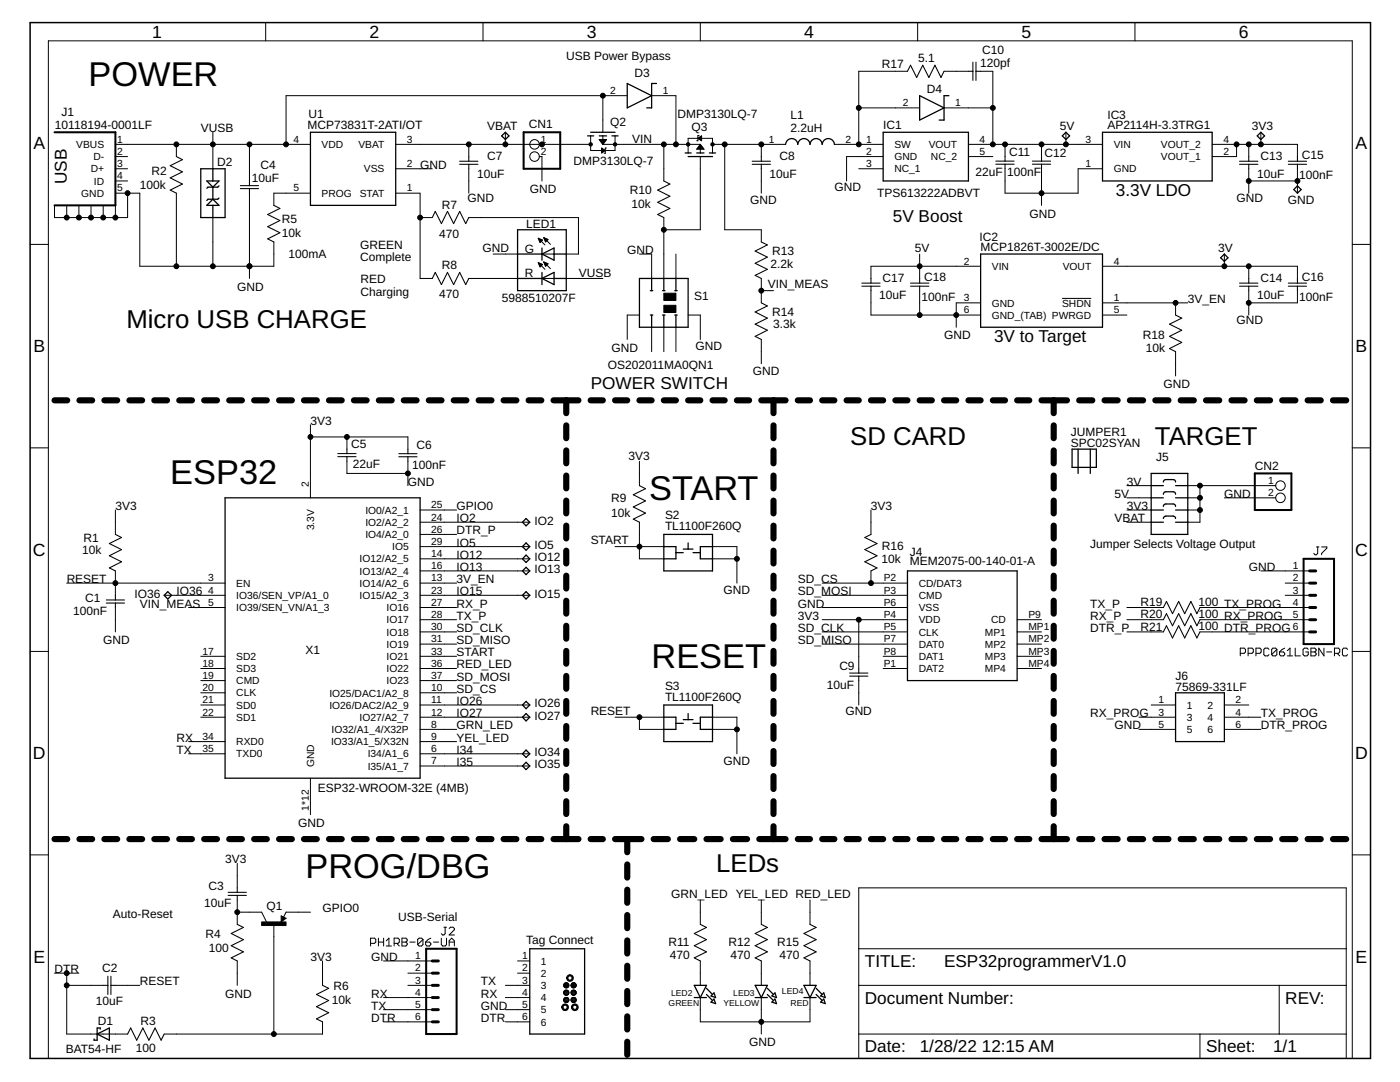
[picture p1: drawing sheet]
<svg xmlns="http://www.w3.org/2000/svg" width="279mm" height="216mm" viewBox="0 0 279 216" stroke-linecap="round" stroke-linejoin="round" font-family="sans-serif">
<g fill="none" stroke="#000" stroke-width=".2">
<path d="M53 4.5v3.6M96.4 4.5v3.6M120.3 19.1v7.3M125.2 19.1h-68.1v9.7M130 19.1h4.9v9.7M139.8 4.5v3.6M181.1 14.2h-9.7v14.6M183.1 4.5v3.6M188.4 14.2h4.9M195.7 14.2h2.4v14.6M226.5 4.5v3.6M23 38.5h4.9v14.6h26.8v-4.8"/>
<path d="M23 28.8h39M23 33.7h2.5M23 31.2h2.5M23 36.1h2.5M25.5 38.5v4.9h-14.6v-2.4M35.2 28.8v2.4M35.2 38.5v14.6M42.5 26.4v7.3M49.8 28.8v7.3M49.8 38.5v17.1M62 38.5h-7.3v2.5M79 38.5h4.8v17.1h2.5"/>
<path d="M79 28.8h38.9M79 33.7h7.3M93.6 28.8v2.4M93.6 33.7v4.8M100.9 26.4v2.4M107.6 31.2h.6v4.9M117.9 27.1v2.9h4.8v-2.9M119.6 27.8h1.5l-.8 1zM119.7 28h1.2M119.8 28.1h1.1M119.8 28.2h1M119.9 28.3h.8"/>
<path d="M120 28.4h.6M120.1 29.5l.7 .5-.7 .5zM120.1 30.5h.1M120.1 30.4h.2M120.1 30.2h.4M120.1 30.1h.5M120.1 29.9h.5M120.1 29.8h.4M120.1 29.7h.2M120.1 29.6h.1M120.1 28.6h.4M120.2 28.7h.2"/>
<path d="M120.3 28.8h19.5M120.3 27.1v1.7M121.1 29.5h-.3v1.1h-.2M132.5 28.8v7.3M137.3 30.5v-2.9h4.9v2.9M139.1 29.7h1.3M139.2 29.6h1.1M139.3 27.6l.7-.5v1zM139.3 29.5h1M139.3 27.6h.7M139.4 29.3h.8M139.4 27.5h.6"/>
<path d="M139.5 29.2h.6M139.5 27.7h.5M139.5 27.1h-.2v1h-.3M139.6 29.1h.4M139.6 27.4h.4M139.6 29h.3M139.7 27.9h.3M139.7 28.9h.1M139.7 27.3h.3M139.8 28.8v1.7M139.8 31.2v14.6h-7.3M139.8 28.8l.7 1h-1.5z"/>
<path d="M139.8 28h.2M139.9 27.2h.1M142.2 28.8h14.6M144.6 28.8v17h7.3v2.5M151.9 28.8v2.4M151.9 33.7v4.8M166.5 28.8h9.8M171.4 33.7h4.9M171.4 21.5h12.1M176.3 31.2h-7.3v4.9M188.4 21.5h9.7M193.3 28.8h26.7"/>
<path d="M193.3 31.2h4.8M200.6 33.7v4.8h14.6v-4.8h4.8M200.6 28.8v2.4M207.9 28.8v2.4M207.9 33.7v7.3M212.7 26.4v2.4M241.9 28.8h17v2.4M246.8 28.8v2.4h-4.9M249.2 36.1h9.7M249.2 28.8v2.4M249.2 33.7v4.8M251.6 26.4v2.4"/>
<path d="M258.9 33.7v4.8M6 48.8h3.7M13.3 41v2.4M15.7 41v2.4M18.2 41v2.4M20.6 41v2.4M23 41v2.4M42.5 43.4v9.7M83.8 43.4h2.5M93.6 55.6h9.7M93.6 43.4h21.8v7.3h-2.4M98.4 50.7h4.9"/>
<path d="M107.4 52.4l1.4 1.3M107.4 47.5l1.4 1.4M107.4 52.4l.9 .4-.5 .5M107.4 52.4l.4 .9M107.4 47.5l.9 .4-.5 .5zM107.4 47.6h.2M107.5 52.5h.2M107.5 47.7h.3M107.5 52.6h.4M107.5 47.8h.6M107.6 52.7h.6M107.6 47.9h.6"/>
<path d="M107.6 52.9h.6M107.7 48.1h.4M107.7 53h.4M107.7 48.2h.3M107.7 53.1h.2M107.7 48.3h.2M107.8 53.2h.1M108.2 55.6h2.4M108.2 50.7h2.4M108.5 52.3l1.4 1.3M108.5 47.4l1.4 1.4M108.5 52.3l.9 .3-.5 .5z"/>
<path d="M108.5 47.4l.9 .4-.5 .5zM108.5 47.5h.2M108.6 52.4h.2M108.6 47.6h.4M108.6 52.5h.5M108.6 47.7h.6M108.7 52.6h.6M108.7 47.8h.6M108.7 52.7h.6M108.8 52.9h.4M108.8 47.9h.4M108.8 48.1h.3"/>
<path d="M108.8 53h.3M108.8 48.2h.2M108.9 53.1h.1M113 55.6h7.3M127.6 50.7h2.4v4.9M132.5 43.4v12.2M134.9 50.7v4.9M151.9 55.6v4.8M151.9 58h2.5M173.8 58v4.9h21.9M183.5 50.7v4.9M183.5 58v4.9"/>
<path d="M195.7 53.1h-21.9v2.5M212 59.5h5.8M220 53.1h38.9v2.5M244.3 50.7v2.4M249.2 53.1v2.5M249.2 58v4.9M258.9 58v2.4h-9.7M269.9 48.8h3.6M127.6 62.9h-2.4v4.8M130 65.3v4.9M132.5 65.3v4.9M134.9 65.3v4.9"/>
<path d="M137.3 62.9h2.5v4.8M151.9 67.7v4.9M195.7 60.4h-4.9v4.9M220 62.9h4.9M220 60.4h17M234.6 60.4v2.5M234.6 70.2v4.8M6 89.4h3.7M62 84.8v14.5M62 87.2h19.4v2.4M69.2 87.2v2.4M69.2 92.1v2.4h12.2"/>
<path d="M81.4 92.1v4.8M127.6 92.1v4.8M224.9 96.9h4.8M224.9 99.3h4.8M237 96.9h17.6M237 99.3h2.5M239.5 96.9v7.3h-2.5M244.3 99.3h10.3M269.9 89.4h3.6M13.3 116.4h31.6M23 101.8v4.8M23 113.9v4.9"/>
<path d="M32.8 118.8h12.1M83.8 116.4h7.3M83.8 101.8h7.3M83.8 104.2h21.9M83.8 106.6h7.3M83.8 109.1h21.9M83.8 111.5h21.9M83.8 113.9h21.9M83.8 118.8h21.9M122.7 109.1h9.8M127.6 104.2v7.3h4.9M142.2 109.1h4.9v7.3"/>
<path d="M142.2 111.5h4.9M164.1 116.4h17M164.1 118.8h17M173.8 101.8v4.8M173.8 113.9v2.5M224.9 101.8h4.8M224.9 104.2h4.8M237 101.8h2.5M251.6 113.9h9.8M256.5 116.4h4.9M256.5 118.8h4.9M262.7 109.1h.5"/>
<path d="M263 109.1v1.3l-.3 .3h-.3l-.2-.3M263.8 109.1h1v.3l-1 1v.3M6 130h3.7M23 121.2v4.9M37.6 121.2h7.3M40.1 138.2h4.8M40.1 135.8h4.8M40.1 131h4.8M40.1 133.4h4.8M83.8 138.2h7.3M83.8 135.8h7.3M83.8 121.2h7.3"/>
<path d="M83.8 123.7h7.3M83.8 126.1h7.3M83.8 128.5h7.3M83.8 131h7.3M83.8 133.4h7.3M164.1 121.2h17M164.1 123.7h17M164.1 126.1h17M164.1 128.5h17M171.4 123.7v9.7M171.4 135.8v4.9M176.3 131h4.8"/>
<path d="M176.3 133.4h4.8M203 123.7h4.9M203 126.1h4.9M203 128.5h4.9M203 131h4.9M203 133.4h4.9M224.9 121.2h7.3M224.9 123.7h7.3M224.9 126.1h7.3M239.5 121.2h21.9M239.5 123.7h21.9M239.5 126.1h21.9"/>
<path d="M247.5 130.4h.8l.3-.3v-.5l-.3-.3h-.8v1.6M249.1 130.4h.8l.2-.3v-.5l-.2-.3h-.8v1.6M250.7 130.4h.7l.3-.3v-.5l-.3-.3h-.7v1.6M253.3 129.6l-.3-.3h-.5l-.3 .3v1l.3 .3h.5l.3-.3M254.8 129.6l-.2-.3h-.6l-.2 .3v1M254.8 129.6v1l-.2 .3h-.6l-.2-.3M254.8 129.6l-1 1M255.4 130.1h.7l.3 .3v.2l-.3 .3h-.5l-.2-.3zM256.4 129.3l-1 .8M256.9 130.9h1.1M256.9 129.8l.6-.5v1.6M258.5 129.3v1.6h1"/>
<path d="M261.1 129.6l-.3-.3h-.5l-.2 .3v1l.2 .3h.5l.3-.3v-.5h-.5M261.6 129.3h.8l.3 .3v.2l-.3 .3 .3 .3v.2l-.3 .3h-.8zM261.6 130.1h.8M264.2 129.3v1.6l-1-1.6v1.6M264.8 130.1h1M266.3 130.4h.8l.3-.3v-.5l-.3-.3h-.8v1.6M266.8 130.4l.6 .5M268.9 129.6l-.2-.3h-.5l-.3 .3v1l.3 .3h.5l.2-.3M269.9 130h3.6M37.6 150.4h7.3M37.6 148h7.3M40.1 140.7h4.8"/>
<path d="M40.1 143.1h4.8M62 155.3v7.3M83.8 150.4h21.9M83.8 152.8h21.9M83.8 140.7h21.9M83.8 143.1h21.9M83.8 145.5h7.3M83.8 148h7.3M122.7 143.1h9.8M127.6 143.1v2.4h4.9M142.2 143.1h4.9v7.3M142.2 145.5h4.9"/>
<path d="M227.3 143.1h7.3M227.3 145.5h7.3M229.7 140.7h4.9M244.3 140.7h4.9M244.3 143.1h7.3M244.3 145.5h7.3M6 170.6h3.7M47.3 172.3v4.9M47.3 179.6v4.8M139.8 179.6v4.8M151.9 179.6v4.8M161.6 179.6v4.8"/>
<path d="M171.4 177.2h97.3v34h-97.3zM269.9 170.6h3.6M10.9 194.2h4.8M13.3 196.6h7.3M13.3 194.2v12.1h12.2M23 196.6h4.9M47.3 182h4.9l1 2M47.3 191.7v4.9M54.7 184.4v21.9M56.1 182.8l1 .4-1 .8zM62 182h-4.9l-1 2M64.4 191.7v4.9"/>
<path d="M74 188.2h.7l.3-.2v-.5l-.3-.3h-.7v1.6M75.5 187.2v1.6M75.5 188h1.1M76.5 191.7h9.8M76.5 199.1h9.8M76.6 187.2v1.6M77.1 187.7l.5-.5v1.6M77.1 188.8h1M78.7 188.2h.7l.3-.2v-.5l-.3-.3h-.7v1.6M79.2 188.2l.5 .6M80.2 187.2h.8l.3 .3v.2l-.3 .3 .3 .2v.3l-.3 .3h-.8zM80.2 188h.8"/>
<path d="M81.4 196.6h4.9M81.4 194.2h4.9M81.8 188h1M84.4 187.5l-.3-.3h-.5l-.2 .3v1M84.4 187.5v1l-.3 .3h-.5l-.2-.3M84.4 187.5l-1 1M84.9 188h.8l.3 .2v.3l-.3 .3h-.5l-.3-.3zM86 187.2l-.6 .3-.5 .5M86.5 188h1M88.1 187.2v1.3l.2 .3h.5l.3-.3v-1.3M88.6 185h.5M88.8 185v1.3l-.2 .3h-.3l-.2-.3"/>
<path d="M89.6 188h1.1M89.6 188.8v-1.1l.5-.5 .6 .5v1.1M89.6 185.3l.3-.3h.5l.3 .3v.2l-1.1 1.1h1.1M100.9 196.6h4.8M100.9 199.1h4.8M103.3 191.7h2.4M103.3 194.2h2.4M139.8 191.7v4.9M139.8 199.1v4.8h21.8v-4.8M151.9 191.7v4.9M151.9 199.1v7.2M161.6 191.7v4.9"/>
<path d="M171.4 196.6h97.3M171.4 189.3h97.3M255.3 196.6v9.7M9.7 211.2v-203.1h260.2v203.1M64.4 203.9v2.4h-31.6M76.5 201.5h9.8M76.5 203.9h9.8M100.9 201.5h4.8M100.9 203.9h4.8M171.4 206.3h97.3M239.5 206.3v4.9"/>
<circle cx="106.7" cy="31.2" r=".95"/>
<circle cx="106.7" cy="28.8" r=".95"/>
<circle cx="255.5" cy="96.9" r=".95"/>
<circle cx="255.5" cy="99.3" r=".95"/>
</g>
<g fill="none" stroke="#000" stroke-width="1.2">
<path d="M10.9 79.9h2.5M15.9 79.9h2.5M20.8 79.9h2.6M25.8 79.9h2.6M30.8 79.9h2.5M35.8 79.9h2.5M40.7 79.9h2.6M45.7 79.9h2.6M50.7 79.9h2.6M55.7 79.9h2.6M60.7 79.9h2.5M65.7 79.9h2.5"/>
<path d="M70.6 79.9h2.6M75.6 79.9h2.6M80.6 79.9h2.5M85.6 79.9h2.5M90.6 79.9h2.5M95.5 79.9h2.6M100.5 79.9h2.6M105.5 79.9h2.5M110.5 79.9h4.9M113 79.9v2.5M117.9 79.9h2.4M122.7 79.9h2.5"/>
<path d="M127.6 79.9h2.4M132.5 79.9h2.4M137.3 79.9h2.5M142.2 79.9h2.4M147.1 79.9h2.4M151.9 79.9h4.9M154.4 79.9v2.5M159.2 79.9h2.4M164.1 79.9h2.4M169 79.9h2.4M173.8 79.9h2.5M178.7 79.9h2.4"/>
<path d="M183.5 79.9h2.5M188.4 79.9h2.4M193.3 79.9h2.4M198.1 79.9h2.5M203 79.9h2.4M207.9 79.9h5M210.3 79.9v2.5M215.4 79.9h2.6M220.4 79.9h2.7M225.5 79.9h2.6M230.6 79.9h2.6M235.6 79.9h2.7"/>
<path d="M240.7 79.9h2.6M245.8 79.9h2.6M250.8 79.9h2.7M255.9 79.9h2.6M261 79.9h2.6M266 79.9h2.7M113 84.9v2.5M113 89.9v2.6M113 94.9v2.6M113 99.9v2.5M154.4 84.9v2.5M154.4 89.9v2.6"/>
<path d="M154.4 94.9v2.6M154.4 99.9v2.5M210.3 84.9v2.5M210.3 89.9v2.6M210.3 94.9v2.6M210.3 99.9v2.5M113 104.9v2.5M113 109.9v2.5M113 114.9v2.5M113 119.9v2.5M154.4 104.9v2.5M154.4 109.9v2.5"/>
<path d="M154.4 114.9v2.5M154.4 119.9v2.5M210.3 104.9v2.5M210.3 109.9v2.5M210.3 114.9v2.5M210.3 119.9v2.5M113 124.9v2.5M113 129.9v2.5M113 134.9v2.5M113 139.9v2.5M154.4 124.9v2.5M154.4 129.9v2.5"/>
<path d="M154.4 134.9v2.5M154.4 139.9v2.5M210.3 124.9v2.5M210.3 129.9v2.5M210.3 134.9v2.5M210.3 139.9v2.5M113 144.9v2.5M113 149.9v2.5M113 154.9v2.5M113 159.9v2.5M154.4 144.9v2.5M154.4 149.9v2.5"/>
<path d="M154.4 154.9v2.5M154.4 159.9v2.5M210.3 144.9v2.5M210.3 149.9v2.5M210.3 154.9v2.5M210.3 159.9v2.5M10.9 167.4h2.5M15.9 167.4h2.5M20.8 167.4h2.6M25.8 167.4h2.6M30.8 167.4h2.5M35.8 167.4h2.5"/>
<path d="M40.7 167.4h2.6M45.7 167.4h2.6M50.7 167.4h2.6M55.7 167.4h2.6M60.7 167.4h2.5M65.7 167.4h2.5M70.6 167.4h2.6M75.6 167.4h2.6M80.6 167.4h2.5M85.6 167.4h2.5M90.6 167.4h2.5M95.5 167.4h2.6"/>
<path d="M100.5 167.4h2.6M105.5 167.4h2.5M110.5 167.4h4.9M113 164.9v2.5M117.9 167.4h2.4M122.7 167.4h5.3M125.2 167.4v2.7M125.2 172.5v2.6M125.2 177.5v2.6M130.5 167.4h2.8M135.7 167.4h2.9M141 167.4h2.8"/>
<path d="M146.3 167.4h2.8M151.5 167.4h5.3M154.4 164.9v2.5M159.2 167.4h2.4M164.1 167.4h2.4M169 167.4h2.4M173.8 167.4h2.5M178.7 167.4h2.4M183.5 167.4h2.5M188.4 167.4h2.4M193.3 167.4h2.4M198.1 167.4h2.5"/>
<path d="M203 167.4h2.4M207.9 167.4h5M210.3 164.9v2.5M215.4 167.4h2.6M220.4 167.4h2.7M225.5 167.4h2.6M230.6 167.4h2.6M235.6 167.4h2.7M240.7 167.4h2.6M245.8 167.4h2.6M250.8 167.4h2.7M255.9 167.4h2.6"/>
<path d="M261 167.4h2.6M266 167.4h2.7M125.2 182.6v2.6M125.2 187.6v2.7M125.2 192.7v2.6M125.2 197.7v2.7M125.2 202.8v2.6M125.2 207.9v2.6"/>
</g>
<path d="M6 4.5h267.5v206.7h-267.5z" fill="none" stroke="#000" stroke-width=".3"/>
<g fill="none" stroke="#000" stroke-width=".25">
<path d="M125.2 16.7l4.8 2.4-4.8 2.4zM131 16.7h-1v4.8h-.9M183.5 19.1l4.9 2.4-4.9 2.5zM189.4 19.1h-1v4.9h-1M40.1 33.7h4.8v9.7h-4.8zM41.3 36.1h2.4l-1.2 1.2zM42.5 39.8l1.2 1.2h-2.4zM42.5 33.7v2.4M42.5 37.3v2.5M43.7 39.5l-.2 .3h-2l-.2 .2M43.7 37.1l-.2 .2h-2l-.2 .3M62 26.4h17v14.6h-17z"/>
<path d="M100.1 27.1l.8-.7 .7 .7-.7 .7zM117.3 27.1h1.2M117.9 26.4h4.8M119.6 27.1h1.5M122.1 27.1h1.3M136.7 30.5h1.2M137.3 31.2h4.9M139 30.5h1.5M141.6 30.5h1.2M156.8 28.8a1.22 1.22 0 0 1 1.2-1.2 1.22 1.22 0 0 1 1.2 1.2 1.22 1.22 0 0 1 1.2-1.2 1.22 1.22 0 0 1 1.2 1.2 1.22 1.22 0 0 1 1.3-1.2 1.22 1.22 0 0 1 1.2 1.2 1.22 1.22 0 0 1 1.2-1.2 1.22 1.22 0 0 1 1.2 1.2M176.3 26.4h17v9.7h-17zM212 27.1l.7-.7 .8 .7-.8 .7z"/>
<path d="M220 26.4h21.9v9.7h-21.9zM250.9 27.1l.7-.7 .8 .7-.8 .7zM258.9 37.1l.8 .7-.8 .7-.7-.7zM42.5 41v2.4M103.3 55.6h4.9M103.3 45.8h9.7v12.2h-9.7zM103.3 50.7h4.9M108.2 55.6l2.4-1.2v2.4zM108.2 49.5v2.4M108.2 54.4v2.4M108.2 50.7l2.4-1.2v2.4zM110.6 55.6h2.4"/>
<path d="M110.6 50.7h2.4M127.6 55.6h9.7v9.7h-9.7zM129.8 58h.5M130 55.6v2.4M132.2 58h.5M132.5 55.6v2.4M134.7 58h.4M134.9 55.6v2.4M195.7 50.7h24.3v14.6h-24.3zM243.6 51.4l.7-.7 .8 .7-.8 .8zM129.8 62.9h.5M130 62.9v2.4"/>
<path d="M132.2 62.9h.5M132.5 62.9v2.4M134.7 62.9h.4M134.9 62.9v2.4M44.9 99.3h38.9v56h-38.9zM214 89.6h4.8v3.7h-4.8zM215.2 89.6v4.9M217.6 89.6v4.9M229.7 99.3h2.5M229.7 94.5h7.3v12.1h-7.3zM229.7 96.9h2.5M232.2 96.2l.1-.3 .4-.2h1.6l.2 .2 .1 .3"/>
<path d="M232.2 98.6l.1-.3 .4-.2h1.6l.2 .2 .1 .3M234.6 99.3h2.4M234.6 96.9h2.4M33.5 118.1l.7 .7-.7 .7-.7-.7zM105 103.5l.7 .7-.7 .7-.7-.7zM105 108.3l.7 .8-.7 .7-.7-.7zM105 110.8l.7 .7-.7 .7-.7-.7zM105 113.2l.7 .7-.7 .8-.7-.8zM105 118.1l.7 .7-.7 .7-.7-.7zM132.5 106.6h9.7v7.3h-9.7zM132.5 109.1h2.4v2.4h-2.4M134.9 110.3h1.5"/>
<path d="M136.4 109.6h1.9M137.3 108.3v1.3M138.3 110.3h1.5M142.2 109.1h-2.4v2.4h2.4M181.1 113.9h21.9v21.9h-21.9zM229.7 101.8h2.5M229.7 104.2h2.5M232.2 101l.1-.2 .4-.2h1.6l.2 .2 .1 .2M232.2 103.5l.1-.3 .4-.2h1.4l.3 .1 .2 .4M234.6 101.8h2.4M234.6 104.2h2.4M105 140l.7 .7-.7 .7-.7-.7z"/>
<path d="M234.6 138.2h9.7v9.8h-9.7zM105 142.4l.7 .7-.7 .7-.7-.7zM105 149.7l.7 .7-.7 .7-.7-.7zM105 152.1l.7 .7-.7 .8-.7-.8zM132.5 140.7h9.7v7.3h-9.7zM132.5 143.1h2.4v2.4h-2.4M134.9 144.3h1.5M136.4 143.6h1.9M137.3 142.4v1.2M138.3 144.3h1.5M142.2 143.1h-2.4v2.4h2.4M105.7 189.3h11v17h-11z"/>
<path d="M112.5 196.6h1M112.5 196.6l.1 .2M112.5 198.1h1M112.5 199.6h1M112.6 197.9h.9M112.6 199.4h.9M112.6 196.8h.9M112.6 196.4h.9M112.6 196.8a.49 .49 0 0 0 .4 .3 .49 .49 0 0 0 .5-.3M112.6 198.3h.8M112.6 199.7a.49 .49 0 0 0 .4 .3 .49 .49 0 0 0 .5-.3M112.6 199.8h.8"/>
<path d="M112.7 199.2h.6M112.8 197.7h.5M112.8 197h.4M112.8 196.2h.5M112.8 198.5h.4M113.3 199.2l.2 .2v.3M113.3 197.7a.48 .48 0 0 0-.7 .1 .48 .48 0 0 0 .2 .7M113.3 197.7l.2 .2M113.3 199.2a.48 .48 0 0 0-.6-.1 .48 .48 0 0 0-.1 .6M113.5 196.4a.49 .49 0 0 0-.6-.3 .49 .49 0 0 0-.4 .5M113.5 196.4v.4M113.5 197.9a.48 .48 0 0 1-.1 .5 .48 .48 0 0 1-.6 .1"/>
<path d="M114 196.6v.2M114 196.6h1M114 198.1l.3 .4M114 198.1h1M114 199.6h1M114 197.9h.9M114 199.4h.9M114 196.8l.3 .2M114 196.8h.9M114 196.4h.9M114 199.7l.4 .3M114 198.3h.9"/>
<path d="M114.1 199.8h.8M114.2 199.2h.6M114.2 197.7h.5M114.2 197h.5M114.2 196.2h.5M114.3 196.2l-.3 .4M114.3 196.2h.4M114.3 198.5h.4M114.7 196.2l.2 .2M114.8 199.2l.2 .2-.1 .3M114.8 199.2a.48 .48 0 0 0-.6-.1 .48 .48 0 0 0-.2 .6M114.9 196.4v.4"/>
<path d="M114.9 197.9a.48 .48 0 0 1-.1 .5 .48 .48 0 0 1-.5 .1M114.9 196.8l-.3 .3-.3-.1M114.9 197.9a.49 .49 0 0 0-.5-.3 .49 .49 0 0 0-.4 .5M114.9 199.7l-.1 .2-.4 .1M138.6 196.6h2.4l-1.2 2.5zM138.6 199.1h2.4M141 198.4l1.2 1.2M141 197.2l1.2 1.2M142.5 198.1l.3 1-.9-.4zM142.5 199.3l.3 1-.9-.3zM150.7 196.6h2.4l-1.2 2.5zM150.7 199.1h2.4"/>
<path d="M153.1 198.4l1.3 1.2M153.1 197.2l1.3 1.2M154.1 198.7l.6-.6 .3 1zM154.1 200l.6-.7 .3 1zM160.4 196.6h2.5l-1.3 2.5zM160.4 199.1h2.5M162.9 198.4l1.2 1.2M162.9 197.2l1.2 1.2M163.8 198.7l.6-.6 .3 1zM163.8 200l.6-.7 .3 1zM19.4 206.3l2.4-1.2v2.5zM20 205.4v-.3h-.6v2.5h-.6v-.3"/>
<path d="M112.9 200h.3M114.3 200h.3"/>
</g>
<path d="M132.5 58.5h2.4v1.4h-2.4zM132.5 60.9h2.4v1.5h-2.4zM52.2 184h4.9v.7h-4.9z" fill="#000" stroke="#000" stroke-width=".2"/>
<g fill="none" stroke="#000" stroke-width=".21">
<path d="M181.1 14.2l.6-1.2 1.2 2.5 1.2-2.5 1.3 2.5 1.2-2.5 1.2 2.5 .6-1.3M193.3 14.2h.9M194.2 12.4v3.6M194.8 12.4v3.6M194.8 14.2h.9M35.2 31.2l1.2 .7-2.4 1.2 2.4 1.2-2.4 1.2 2.4 1.2-2.4 1.2 1.2 .6M48 37.6h3.6M48 37h3.6M49.8 36.1v.9M49.8 37.6v.9M91.7 32.8h3.7M91.7 32.2h3.7"/>
<path d="M93.6 31.2v1M93.6 32.8v.9M132.5 36.1l1.2 .6-2.4 1.2 2.4 1.3-2.4 1.2 2.4 1.2-2.4 1.2 1.2 .6M150.1 32.8h3.7M150.1 32.2h3.7M151.9 31.2v1M151.9 32.8v.9M198.7 32.8h3.7M198.7 32.2h3.7M200.6 31.2v1M200.6 32.8v.9M206 32.8h3.7"/>
<path d="M206 32.2h3.7M207.9 31.2v1M207.9 32.8v.9M247.4 32.8h3.6M247.4 32.2h3.6M249.2 31.2v1M249.2 32.8v.9M257.1 32.8h3.7M257.1 32.2h3.7M258.9 31.2v1M258.9 32.8v.9M54.7 41l1.2 .6-2.5 1.2 2.5 1.2-2.5 1.2 2.5 1.2-2.5 1.3 1.3 .6"/>
<path d="M86.3 55.6l.6-1.2 1.2 2.4 1.2-2.4 1.2 2.4 1.2-2.4 1.2 2.4 .7-1.2M86.3 43.4l.6-1.2 1.2 2.4 1.2-2.4 1.2 2.4 1.2-2.4 1.2 2.4 .7-1.2M151.9 48.3l1.2 .6-2.4 1.2 2.4 1.2-2.4 1.2 2.4 1.2-2.4 1.2 1.2 .7M172 57.1h3.6M172 56.5h3.6M173.8 55.6v.9M173.8 57.1v.9M181.7 57.1h3.7M181.7 56.5h3.7M183.5 55.6v.9M183.5 57.1v.9M247.4 57.1h3.6"/>
<path d="M247.4 56.5h3.6M249.2 55.6v.9M249.2 57.1v.9M257.1 57.1h3.7M257.1 56.5h3.7M258.9 55.6v.9M258.9 57.1v.9M151.9 60.4l1.2 .6-2.4 1.3 2.4 1.2-2.4 1.2 2.4 1.2-2.4 1.2 1.2 .6M234.6 62.9l1.2 .6-2.4 1.2 2.4 1.2-2.4 1.2 2.4 1.2-2.4 1.3 1.2 .6M67.4 90.5h3.7M67.4 91.1h3.7M69.2 89.6v.9"/>
<path d="M69.2 91.1v1M79.6 90.5h3.6M79.6 91.1h3.6M81.4 89.6v.9M81.4 91.1v1M127.6 96.9l1.2 .6-2.4 1.2 2.4 1.2-2.4 1.3 2.4 1.2-2.4 1.2 1.2 .6M21.2 119.7h3.6M23 118.8v.9M23 106.6l1.3 .7-2.5 1.2 2.5 1.2-2.5 1.2 2.5 1.2-2.5 1.2 1.2 .6M173.8 106.6l-1.2 .7 2.4 1.2-2.4 1.2 2.4 1.2-2.4 1.2 2.4 1.2-1.2 .6M21.2 120.3h3.6M23 120.3v.9"/>
<path d="M169.6 134.9h3.6M169.6 134.3h3.6M171.4 133.4v.9M171.4 134.9v.9M232.2 121.2l.6-1.2 1.2 2.4 1.2-2.4 1.2 2.4 1.3-2.4 1.2 2.4 .6-1.2M232.2 126.1l.6-1.2 1.2 2.4 1.2-2.4 1.2 2.4 1.3-2.4 1.2 2.4 .6-1.2M232.2 123.7l.6-1.3 1.2 2.5 1.2-2.5 1.2 2.5 1.3-2.5 1.2 2.5 .6-1.2M45.5 178.1h3.7M45.5 178.7h3.7M47.3 177.2v.9M47.3 178.7v.9M20.6 196.6h.9"/>
<path d="M21.5 194.8v3.6M22.1 194.8v3.6M22.1 196.6h.9M47.3 184.4l1.3 .7-2.5 1.2 2.5 1.2-2.5 1.2 2.5 1.2-2.5 1.2 1.2 .6M56.2 182.9l.7 .4M56.2 183.1l.5 .3M56.2 183.3l.4 .2M56.2 183.6l.1 .1M56.2 183.5l.3 .1M64.4 196.6l1.2 .6-2.4 1.2 2.4 1.2-2.4 1.3 2.4 1.2-2.4 1.2 1.2 .6M139.8 184.4l1.2 .7-2.4 1.2 2.4 1.2-2.4 1.2 2.4 1.2-2.4 1.2 1.2 .6M151.9 184.4l1.2 .7-2.4 1.2 2.4 1.2-2.4 1.2 2.4 1.2-2.4 1.2 1.2 .6"/>
<path d="M161.6 184.4l1.3 .7-2.5 1.2 2.5 1.2-2.5 1.2 2.5 1.2-2.5 1.2 1.2 .6M25.5 206.3l.6-1.2 1.2 2.5 1.2-2.5 1.2 2.5 1.2-2.5 1.3 2.5 .6-1.3"/>
</g>
<g fill="#000" stroke="#000" stroke-width=".2">
<path d="M113.3 194.7a.67 .67 0 0 1 1 .1 .67 .67 0 0 1-.4 1 .67 .67 0 0 1-.8-.6h.2a.42 .42 0 0 1 .6-.4 .42 .42 0 0 1 .1 .7 .42 .42 0 0 1-.7-.2v-.1h-.2z" fill-rule="evenodd"/>
<path d="M112.3 200.5a.67 .67 0 0 1 1.1 .2 .67 .67 0 0 1-.5 1 .67 .67 0 0 1-.8-.7h.3a.42 .42 0 0 1 .6-.4 .42 .42 0 0 1 0 .7 .42 .42 0 0 1-.6-.2v-.1h-.3z" fill-rule="evenodd"/>
<path d="M114.2 200.5a.67 .67 0 0 1 1.1 .2 .67 .67 0 0 1-.4 1 .67 .67 0 0 1-.9-.7h.3a.42 .42 0 0 1 .6-.4 .42 .42 0 0 1 .1 .7 .42 .42 0 0 1-.7-.2v-.1h-.3z" fill-rule="evenodd"/>
<circle cx="120.3" cy="19.1" r=".49"/>
<circle cx="25.5" cy="38.5" r=".49"/>
<circle cx="35.2" cy="28.8" r=".49"/>
<circle cx="42.5" cy="28.8" r=".49"/>
<circle cx="49.8" cy="28.8" r=".49"/>
<circle cx="57.1" cy="28.8" r=".49"/>
<circle cx="93.6" cy="28.8" r=".49"/>
<circle cx="100.9" cy="28.8" r=".49"/>
<circle cx="108.2" cy="28.8" r=".49"/>
<circle cx="117.9" cy="28.8" r=".34"/>
<circle cx="122.7" cy="28.8" r=".34"/>
<circle cx="132.5" cy="28.8" r=".49"/>
<circle cx="134.9" cy="28.8" r=".49"/>
<circle cx="137.3" cy="28.8" r=".34"/>
<circle cx="142.2" cy="28.8" r=".34"/>
<circle cx="144.6" cy="28.8" r=".49"/>
<circle cx="151.9" cy="28.8" r=".49"/>
<circle cx="171.4" cy="21.5" r=".49"/>
<circle cx="171.4" cy="28.8" r=".49"/>
<circle cx="198.1" cy="21.5" r=".49"/>
<circle cx="198.1" cy="28.8" r=".49"/>
<circle cx="200.6" cy="28.8" r=".49"/>
<circle cx="207.9" cy="28.8" r=".49"/>
<circle cx="207.9" cy="38.5" r=".49"/>
<circle cx="212.7" cy="28.8" r=".49"/>
<circle cx="246.8" cy="28.8" r=".49"/>
<circle cx="249.2" cy="36.1" r=".49"/>
<circle cx="249.2" cy="28.8" r=".49"/>
<circle cx="251.6" cy="28.8" r=".49"/>
<circle cx="258.9" cy="36.1" r=".49"/>
<circle cx="13.3" cy="43.4" r=".49"/>
<circle cx="15.7" cy="43.4" r=".49"/>
<circle cx="18.2" cy="43.4" r=".49"/>
<circle cx="20.6" cy="43.4" r=".49"/>
<circle cx="23" cy="43.4" r=".49"/>
<circle cx="35.2" cy="53.1" r=".49"/>
<circle cx="42.5" cy="53.1" r=".49"/>
<circle cx="49.8" cy="53.1" r=".49"/>
<circle cx="83.8" cy="43.4" r=".49"/>
<circle cx="132.5" cy="45.8" r=".49"/>
<circle cx="151.9" cy="58" r=".49"/>
<circle cx="183.5" cy="53.1" r=".49"/>
<circle cx="244.3" cy="53.1" r=".49"/>
<circle cx="249.2" cy="53.1" r=".49"/>
<circle cx="183.5" cy="62.9" r=".49"/>
<circle cx="190.8" cy="62.9" r=".49"/>
<circle cx="234.6" cy="60.4" r=".49"/>
<circle cx="249.2" cy="60.4" r=".49"/>
<circle cx="62" cy="87.2" r=".49"/>
<circle cx="69.2" cy="87.2" r=".49"/>
<circle cx="81.4" cy="94.5" r=".49"/>
<circle cx="239.5" cy="96.9" r=".49"/>
<circle cx="239.5" cy="99.3" r=".49"/>
<circle cx="23" cy="116.4" r=".49"/>
<circle cx="127.6" cy="109.1" r=".49"/>
<circle cx="147.1" cy="111.5" r=".49"/>
<circle cx="173.8" cy="116.4" r=".49"/>
<circle cx="239.5" cy="101.8" r=".49"/>
<circle cx="171.4" cy="123.7" r=".49"/>
<circle cx="127.6" cy="143.1" r=".49"/>
<circle cx="147.1" cy="145.5" r=".49"/>
<circle cx="13.3" cy="196.6" r=".49"/>
<circle cx="13.3" cy="194.2" r=".49"/>
<circle cx="47.3" cy="182" r=".49"/>
<circle cx="54.7" cy="206.3" r=".49"/>
<circle cx="151.9" cy="203.9" r=".49"/>
</g>
<path d="M10.9 26.4h12.1v14.6h-12.1M104.5 26.4h7.3v7.3h-7.3zM250.4 94.5h7.3v7.3h-7.3zM260.2 111.5h6v17h-6zM85 189.3h6.1v17h-6.1z" fill="none" stroke="#000" stroke-width=".4"/>
<path d="M261.4 118.8h1.2M261.4 116.4h1.2M261.4 113.9h1.2M261.4 123.7h1.2M261.4 121.2h1.2M261.4 126.1h1.2M86.3 196.6h1.2M86.3 194.2h1.2M86.3 191.7h1.2M86.3 199.1h1.2M86.3 201.5h1.2M86.3 203.9h1.2" fill="none" stroke="#000" stroke-width=".59"/>
<g font-size="6.9">
<text x="17.7" y="17.1">POWER</text>
<text x="34" y="96.7">ESP32</text>
<text x="129.6" y="99.8">START</text>
<text x="130" y="133.4">RESET</text>
<text x="61" y="175.2">PROG/DBG</text>
</g>
<g font-size="5.1">
<text x="25.2" y="65.5">Micro USB CHARGE</text>
<text x="169.7" y="88.9">SD CARD</text>
<text x="230.5" y="88.9">TARGET</text>
<text x="142.9" y="174">LEDs</text>
</g>
<g font-size="3.5">
<text x="30.4" y="7.6">1</text>
<text x="73.7" y="7.6">2</text>
<text x="117.1" y="7.6">3</text>
<text x="160.5" y="7.6">4</text>
<text x="203.8" y="7.6">5</text>
<text x="247.2" y="7.6">6</text>
<text x="6.7" y="29.7">A</text>
<text x="270.5" y="29.7">A</text>
<text x="6.7" y="70.3">B</text>
<text x="270.5" y="70.3">B</text>
<text x="6.6" y="110.9">C</text>
<text x="270.4" y="110.9">C</text>
<text x="6.6" y="151.5">D</text>
<text x="270.4" y="151.5">D</text>
<text x="6.7" y="192.1">E</text>
<text x="270.5" y="192.1">E</text>
</g>
<g font-size="3.4">
<text x="13.3" y="36.7" transform="rotate(-90 13.3 36.7)">USB</text>
<text x="222.7" y="39">3.3V LDO</text>
<text x="178.2" y="44.4">5V Boost</text>
<text x="198.4" y="68.2">3V to Target</text>
<text x="117.9" y="77.7">POWER SWITCH</text>
<text x="172.6" y="193">TITLE:</text>
<text x="188.4" y="193">ESP32programmerV1.0</text>
<text x="172.6" y="200.3">Document Number:</text>
<text x="256.5" y="200.3">REV:</text>
<text x="172.6" y="210">Date:</text>
<text x="183.5" y="210">1/28/22</text>
<text x="195.9" y="210">12:15 AM</text>
<text x="240.7" y="210">Sheet:</text>
<text x="254.1" y="210">1/1</text>
</g>
<g font-size="2.4">
<text x="196" y="10.8">C10</text>
<text x="113" y="12">USB Power Bypass</text>
<text x="126.6" y="15.3">D3</text>
<text x="176" y="13.5">R17</text>
<text x="183.2" y="12.4">5.1</text>
<text x="195.6" y="13.4">120pf</text>
<text x="12.2" y="23.2">J1</text>
<text x="61.6" y="23.5">U1</text>
<text x="135.2" y="23.5">DMP3130LQ-7</text>
<text x="157.8" y="23.8">L1</text>
<text x="185" y="18.5">D4</text>
<text x="221" y="23.8">IC3</text>
<text x="11" y="25.7">10118194-0001LF</text>
<text x="40.1" y="26.4">VUSB</text>
<text x="61.4" y="25.6">MCP73831T-2ATI/OT</text>
<text x="97.2" y="25.9">VBAT</text>
<text x="105.6" y="25.5">CN1</text>
<text x="121.8" y="25.2">Q2</text>
<text x="126.1" y="28.6">VIN</text>
<text x="138" y="26.1">Q3</text>
<text x="157.8" y="26.3">2.2uH</text>
<text x="176.2" y="25.8">IC1</text>
<text x="211.5" y="25.9">5V</text>
<text x="221" y="25.8">AP2114H-3.3TRG1</text>
<text x="249.8" y="25.9">3V3</text>
<text x="30.2" y="34.9">R2</text>
<text x="43.3" y="33.1">D2</text>
<text x="52" y="33.6">C4</text>
<text x="83.8" y="33.7">GND</text>
<text x="95.2" y="35.4">10uF</text>
<text x="97.2" y="31.9">C7</text>
<text x="114.5" y="33">DMP3130LQ-7</text>
<text x="153.6" y="35.4">10uF</text>
<text x="155.6" y="31.9">C8</text>
<text x="194.7" y="35.1">22uF</text>
<text x="201" y="35.1">100nF</text>
<text x="201.4" y="31">C11</text>
<text x="208.4" y="31.3">C12</text>
<text x="250.9" y="35.4">10uF</text>
<text x="251.5" y="31.9">C13</text>
<text x="259.3" y="35.7">100nF</text>
<text x="259.8" y="31.7">C15</text>
<text x="27.9" y="37.7">100k</text>
<text x="50.2" y="36.4">10uF</text>
<text x="88.2" y="41.7">R7</text>
<text x="93.3" y="40.2">GND</text>
<text x="105.7" y="38.5">GND</text>
<text x="125.7" y="38.8">R10</text>
<text x="126" y="41.6">10k</text>
<text x="149.7" y="40.7">GND</text>
<text x="166.5" y="38.1">GND</text>
<text x="175" y="39.4">TPS613222ADBVT</text>
<text x="246.8" y="40.2">GND</text>
<text x="257" y="40.7">GND</text>
<text x="56.2" y="47.2">10k</text>
<text x="56.2" y="44.6">R5</text>
<text x="87.7" y="47.4">470</text>
<text x="105" y="45.5">LED1</text>
<text x="205.4" y="43.4">GND</text>
<text x="57.6" y="51.4">100mA</text>
<text x="71.9" y="49.6">GREEN</text>
<text x="71.9" y="52.2">Complete</text>
<text x="88.2" y="53.6">R8</text>
<text x="96.3" y="50.2">GND</text>
<text x="104.7" y="50.5">G</text>
<text x="125.2" y="50.7">GND</text>
<text x="153.8" y="53.5">2.2k</text>
<text x="154.1" y="51">R13</text>
<text x="182.6" y="50.2">5V</text>
<text x="195.5" y="48.1">IC2</text>
<text x="195.7" y="50.1">MCP1826T-3002E/DC</text>
<text x="243.1" y="50.2">3V</text>
<text x="47.4" y="58">GND</text>
<text x="71.9" y="56.4">RED</text>
<text x="71.9" y="59">Charging</text>
<text x="87.7" y="59.6">470</text>
<text x="104.7" y="55.3">R</text>
<text x="115.5" y="55.3">VUSB</text>
<text x="138.6" y="59.8">S1</text>
<text x="153.2" y="57.5">VIN_MEAS</text>
<text x="175.5" y="59.7">10uF</text>
<text x="176.1" y="56.3">C17</text>
<text x="183.9" y="60">100nF</text>
<text x="184.4" y="56">C18</text>
<text x="250.9" y="59.7">10uF</text>
<text x="251.5" y="56.3">C14</text>
<text x="259.3" y="60">100nF</text>
<text x="259.8" y="56">C16</text>
<text x="100.1" y="60.3">5988510207F</text>
<text x="154.1" y="63.1">R14</text>
<text x="154.3" y="65.4">3.3k</text>
<text x="237" y="60.4">3V_EN</text>
<text x="246.8" y="64.6">GND</text>
<text x="122" y="70.2">GND</text>
<text x="138.8" y="69.9">GND</text>
<text x="188.4" y="67.7">GND</text>
<text x="228.1" y="67.7">R18</text>
<text x="228.6" y="70.3">10k</text>
<text x="121.3" y="73.7">OS202011MA0QN1</text>
<text x="150.2" y="74.8">GND</text>
<text x="232.2" y="77.5">GND</text>
<text x="61.9" y="84.7">3V3</text>
<text x="70.1" y="89.4">C5</text>
<text x="83.1" y="89.6">C6</text>
<text x="213.7" y="89.1">SPC02SYAN</text>
<text x="213.7" y="86.9">JUMPER1</text>
<text x="70.4" y="93.5">22uF</text>
<text x="82.2" y="93.5">100nF</text>
<text x="125.4" y="91.8">3V3</text>
<text x="230.7" y="91.9">J5</text>
<text x="250.4" y="93.9">CN2</text>
<text x="23" y="101.8">3V3</text>
<text x="81.4" y="96.9">GND</text>
<text x="91.1" y="101.8">GPIO0</text>
<text x="122" y="100.1">R9</text>
<text x="173.8" y="101.8">3V3</text>
<text x="222.5" y="99.3">5V</text>
<text x="224.9" y="101.8">3V3</text>
<text x="224.9" y="96.9">3V</text>
<text x="244.3" y="99.3">GND</text>
<text x="91.1" y="106.6">DTR_P</text>
<text x="91.1" y="104.2">IO2</text>
<text x="106.7" y="104.7">IO2</text>
<text x="121.9" y="103.1">10k</text>
<text x="132.7" y="105.8">TL1100F260Q</text>
<text x="132.7" y="103.6">S2</text>
<text x="222.5" y="104.2">VBAT</text>
<text x="16.4" y="110.6">10k</text>
<text x="16.7" y="108.1">R1</text>
<text x="91.1" y="109.1">IO5</text>
<text x="91.1" y="111.5">IO12</text>
<text x="91.1" y="113.9">IO13</text>
<text x="106.7" y="109.6">IO5</text>
<text x="106.7" y="112">IO12</text>
<text x="117.9" y="108.6">START</text>
<text x="175.9" y="112.4">10k</text>
<text x="176" y="109.8">R16</text>
<text x="181.6" y="112.8">MEM2075-00-140-01-A</text>
<text x="181.6" y="110.9">J4</text>
<text x="217.6" y="109.3">Jumper Selects Voltage Output</text>
<text x="249.2" y="113.9">GND</text>
<text x="13.3" y="116.4">RESET</text>
<text x="26.8" y="119.3">IO36</text>
<text x="35.2" y="118.8">IO36</text>
<text x="91.1" y="116.4">3V_EN</text>
<text x="91.1" y="118.8">IO15</text>
<text x="106.7" y="114.4">IO13</text>
<text x="106.7" y="119.3">IO15</text>
<text x="144.4" y="118.5">GND</text>
<text x="159.2" y="118.8">SD_MOSI</text>
<text x="159.2" y="116.4">SD_CS</text>
<text x="14.6" y="122.7">100nF</text>
<text x="17" y="120.2">C1</text>
<text x="27.9" y="121.2">VIN_MEAS</text>
<text x="91.1" y="121.2">RX_P</text>
<text x="91.1" y="123.7">TX_P</text>
<text x="159.2" y="121.2">GND</text>
<text x="159.2" y="123.7">3V3</text>
<text x="217.6" y="123.7">RX_P</text>
<text x="217.6" y="121.2">TX_P</text>
<text x="227.6" y="120.9">R19</text>
<text x="227.6" y="123.4">R20</text>
<text x="227.6" y="125.8">R21</text>
<text x="239.2" y="120.9">100 TX_PROG</text>
<text x="239.2" y="123.3">100 RX_PROG</text>
<text x="239.2" y="125.7">100 DTR_PROG</text>
<text x="20.6" y="128.5">GND</text>
<text x="61" y="130.5">X1</text>
<text x="91.1" y="131">START</text>
<text x="91.1" y="126.1">SD_CLK</text>
<text x="91.1" y="128.5">SD_MISO</text>
<text x="159.2" y="126.1">SD_CLK</text>
<text x="159.2" y="128.5">SD_MISO</text>
<text x="217.6" y="126.1">DTR_P</text>
<text x="91.1" y="135.8">SD_MOSI</text>
<text x="91.1" y="133.4">RED_LED</text>
<text x="132.7" y="137.6">S3</text>
<text x="165" y="137.6">10uF</text>
<text x="167.5" y="133.6">C9</text>
<text x="234.6" y="137.9">75869-331LF</text>
<text x="234.6" y="135.7">J6</text>
<text x="91.1" y="138.2">SD_CS</text>
<text x="91.1" y="140.7">IO26</text>
<text x="91.1" y="143.1">IO27</text>
<text x="106.7" y="141.2">IO26</text>
<text x="106.7" y="143.6">IO27</text>
<text x="117.9" y="142.6">RESET</text>
<text x="132.7" y="139.8">TL1100F260Q</text>
<text x="168.7" y="142.6">GND</text>
<text x="217.6" y="143.1">RX_PROG</text>
<text x="251.6" y="143.1">TX_PROG</text>
<text x="35.2" y="148">RX</text>
<text x="91.1" y="145.5">GRN_LED</text>
<text x="91.1" y="148">YEL_LED</text>
<text x="222.5" y="145.5">GND</text>
<text x="251.6" y="145.5">DTR_PROG</text>
<text x="35.2" y="150.4">TX</text>
<text x="91.1" y="150.4">I34</text>
<text x="91.1" y="152.8">I35</text>
<text x="106.7" y="150.9">IO34</text>
<text x="106.7" y="153.3">IO35</text>
<text x="144.4" y="152.6">GND</text>
<text x="63.4" y="157.9">ESP32-WROOM-32E (4MB)</text>
<text x="59.5" y="165">GND</text>
<text x="44.9" y="172.3">3V3</text>
<text x="41.6" y="177.7">C3</text>
<text x="133.9" y="179.1">GRN_LED YEL_LED RED_LED</text>
<text x="22.5" y="183.2">Auto-Reset</text>
<text x="40.7" y="181">10uF</text>
<text x="53.2" y="181.5">Q1</text>
<text x="64.4" y="182">GPIO0</text>
<text x="79.5" y="183.7">USB-Serial</text>
<text x="41" y="187.2">R4</text>
<text x="41.7" y="189.9">100</text>
<text x="61.9" y="191.7">3V3</text>
<text x="74.1" y="191.7">GND</text>
<text x="105" y="188.3">Tag Connect</text>
<text x="133.4" y="188.8">R11</text>
<text x="133.7" y="191.4">470</text>
<text x="145.4" y="188.8">R12</text>
<text x="145.8" y="191.4">470</text>
<text x="155.1" y="188.8">R15</text>
<text x="155.5" y="191.4">470</text>
<text x="10.9" y="194.2">DTR</text>
<text x="20.4" y="193.9">C2</text>
<text x="27.9" y="196.6">RESET</text>
<text x="66.5" y="197.6">R6</text>
<text x="96" y="196.6">TX</text>
<text x="19.1" y="200.5">10uF</text>
<text x="44.9" y="199">GND</text>
<text x="66.3" y="200.4">10k</text>
<text x="74.1" y="203.9">DTR</text>
<text x="74.1" y="199">RX</text>
<text x="74.1" y="201.5">TX</text>
<text x="96" y="201.5">GND</text>
<text x="96" y="203.9">DTR</text>
<text x="96" y="199">RX</text>
<text x="19.5" y="204.5">D1</text>
<text x="27.1" y="209.9">100</text>
<text x="28" y="204.6">R3</text>
<text x="149.5" y="208.8">GND</text>
<text x="13.1" y="210.1">BAT54-HF</text>
</g>
<g font-size="2.1">
<text x="121.8" y="18.7">2</text>
<text x="132.3" y="18.7">1</text>
<text x="180.2" y="21.2">2</text>
<text x="190.6" y="21.2">1</text>
<text x="15.2" y="29.5">VBUS</text>
<text x="23.4" y="28.5">1</text>
<text x="58.6" y="28.5">4</text>
<text x="64.2" y="29.5">VDD</text>
<text x="71.5" y="29.5">VBAT</text>
<text x="81.2" y="28.5">3</text>
<text x="108" y="28.5">1</text>
<text x="153.4" y="28.5">1</text>
<text x="168.8" y="28.5">2</text>
<text x="172.9" y="28.5">1</text>
<text x="178.5" y="29.5">SW</text>
<text x="185.3" y="29.5">VOUT</text>
<text x="195.5" y="28.5">4</text>
<text x="216.6" y="28.5">3</text>
<text x="222.3" y="29.5">VIN</text>
<text x="231.7" y="29.5">VOUT_2</text>
<text x="244.1" y="28.5">4</text>
<text x="18.1" y="34.4">D+</text>
<text x="18.6" y="32">D-</text>
<text x="23.4" y="33.3">3</text>
<text x="23.4" y="30.9">2</text>
<text x="23.4" y="35.8">4</text>
<text x="72.6" y="34.4">VSS</text>
<text x="81.2" y="33.3">2</text>
<text x="108" y="30.9">2</text>
<text x="172.9" y="30.9">2</text>
<text x="172.9" y="33.3">3</text>
<text x="178.5" y="32">GND</text>
<text x="178.5" y="34.4">NC_1</text>
<text x="185.8" y="32">NC_2</text>
<text x="195.5" y="30.9">5</text>
<text x="216.6" y="33.3">1</text>
<text x="222.3" y="34.4">GND</text>
<text x="231.7" y="32">VOUT_1</text>
<text x="244.1" y="30.9">2</text>
<text x="16.2" y="39.3">GND</text>
<text x="18.7" y="36.8">ID</text>
<text x="23.4" y="38.2">5</text>
<text x="58.6" y="38.2">5</text>
<text x="64.2" y="39.3">PROG</text>
<text x="71.8" y="39.3">STAT</text>
<text x="81.2" y="38.2">1</text>
<text x="192.3" y="52.8">2</text>
<text x="197.9" y="53.9">VIN</text>
<text x="212.1" y="53.9">VOUT</text>
<text x="222.3" y="52.8">4</text>
<text x="192.3" y="60.1">3</text>
<text x="192.3" y="62.5">6</text>
<text x="197.9" y="61.2">GND</text>
<text x="197.9" y="63.6">GND_(TAB) PWRGD</text>
<text x="212" y="61.2">SHDN</text>
<text x="222.3" y="60.1">1</text>
<text x="222.3" y="62.5">5</text>
<text x="61.6" y="97.1" transform="rotate(-90 61.6 97.1)">2</text>
<text x="86.1" y="101.4">25</text>
<text x="253.1" y="96.6">1</text>
<text x="253.1" y="99">2</text>
<text x="62.7" y="105.8" transform="rotate(-90 62.7 105.8)">3.3V</text>
<text x="72.9" y="102.5">IO0/A2_1</text>
<text x="72.9" y="104.9">IO2/A2_2</text>
<text x="72.9" y="107.4">IO4/A2_0</text>
<text x="86.1" y="103.9">24</text>
<text x="86.1" y="106.3">26</text>
<text x="71.8" y="112.2">IO12/A2_5</text>
<text x="78.3" y="109.8">IO5</text>
<text x="86.1" y="108.7">29</text>
<text x="86.1" y="111.2">14</text>
<text x="86.1" y="113.6">16</text>
<text x="258" y="113.6">1</text>
<text x="41.5" y="116">3</text>
<text x="41.5" y="118.5">4</text>
<text x="47.2" y="117.1">EN</text>
<text x="47.2" y="119.5">IO36/SEN_VP/A1_0</text>
<text x="71.8" y="114.7">IO13/A2_4</text>
<text x="71.8" y="117.1">IO14/A2_6</text>
<text x="71.8" y="119.5">IO15/A2_3</text>
<text x="86.1" y="116">13</text>
<text x="86.1" y="118.5">23</text>
<text x="176.4" y="116">P2</text>
<text x="176.4" y="118.5">P3</text>
<text x="183.3" y="117.1">CD/DAT3</text>
<text x="183.3" y="119.5">CMD</text>
<text x="258" y="116">2</text>
<text x="258" y="118.5">3</text>
<text x="41.5" y="120.9">5</text>
<text x="47.2" y="122">IO39/SEN_VN/A1_3</text>
<text x="77.2" y="122">IO16</text>
<text x="77.2" y="124.4">IO17</text>
<text x="86.1" y="120.9">27</text>
<text x="86.1" y="123.3">28</text>
<text x="86.1" y="125.7">30</text>
<text x="176.4" y="125.7">P5</text>
<text x="176.4" y="123.3">P4</text>
<text x="176.4" y="120.9">P6</text>
<text x="183.3" y="124.4">VDD</text>
<text x="183.3" y="122">VSS</text>
<text x="197.8" y="124.4">CD</text>
<text x="205.2" y="123.3">P9</text>
<text x="205.2" y="125.7">MP1</text>
<text x="258" y="120.9">4</text>
<text x="258" y="123.3">5</text>
<text x="258" y="125.7">6</text>
<text x="40.4" y="130.6">17</text>
<text x="47.2" y="131.7">SD2</text>
<text x="77.2" y="126.8">IO18</text>
<text x="77.2" y="129.3">IO19</text>
<text x="77.2" y="131.7">IO21</text>
<text x="86.1" y="128.2">31</text>
<text x="86.1" y="130.6">33</text>
<text x="176.4" y="128.2">P7</text>
<text x="176.4" y="130.6">P8</text>
<text x="183.3" y="126.8">CLK</text>
<text x="183.3" y="129.2">DAT0</text>
<text x="183.3" y="131.7">DAT1</text>
<text x="196.5" y="126.8">MP1</text>
<text x="196.5" y="129.3">MP2</text>
<text x="196.5" y="131.7">MP3</text>
<text x="205.2" y="128.2">MP2</text>
<text x="205.2" y="130.6">MP3</text>
<text x="40.4" y="137.9">20</text>
<text x="40.4" y="135.5">19</text>
<text x="40.4" y="133">18</text>
<text x="47.2" y="136.5">CMD</text>
<text x="47.2" y="134.1">SD3</text>
<text x="77.2" y="134.1">IO22</text>
<text x="77.2" y="136.5">IO23</text>
<text x="86.1" y="133">36</text>
<text x="86.1" y="135.5">37</text>
<text x="86.1" y="137.9">10</text>
<text x="176.4" y="133">P1</text>
<text x="183.3" y="134.1">DAT2</text>
<text x="196.5" y="134.1">MP4</text>
<text x="205.2" y="133">MP4</text>
<text x="40.4" y="140.3">21</text>
<text x="40.4" y="142.8">22</text>
<text x="47.2" y="139">CLK</text>
<text x="47.2" y="141.4">SD0</text>
<text x="47.2" y="143.8">SD1</text>
<text x="65.7" y="139">IO25/DAC1/A2_8</text>
<text x="65.7" y="141.4">IO26/DAC2/A2_9</text>
<text x="71.8" y="143.8">IO27/A2_7</text>
<text x="86.1" y="140.3">11</text>
<text x="86.1" y="142.8">12</text>
<text x="231.2" y="140.3">1</text>
<text x="231.2" y="142.8">3</text>
<text x="236.9" y="141.4">1</text>
<text x="236.9" y="143.8">3</text>
<text x="241" y="141.4">2</text>
<text x="241" y="143.8">4</text>
<text x="246.6" y="140.3">2</text>
<text x="246.6" y="142.8">4</text>
<text x="40.4" y="147.6">34</text>
<text x="47.2" y="148.7">RXD0</text>
<text x="66.1" y="148.7">IO33/A1_5/X32N</text>
<text x="66.2" y="146.3">IO32/A1_4/X32P</text>
<text x="86.1" y="145.2">8</text>
<text x="86.1" y="147.6">9</text>
<text x="231.2" y="145.2">5</text>
<text x="236.9" y="146.3">5</text>
<text x="241" y="146.3">6</text>
<text x="246.6" y="145.2">6</text>
<text x="40.4" y="150.1">35</text>
<text x="47.2" y="151.1">TXD0</text>
<text x="62.7" y="153" transform="rotate(-90 62.7 153)">GND</text>
<text x="73.4" y="151.1">I34/A1_6</text>
<text x="73.4" y="153.6">I35/A1_7</text>
<text x="86.1" y="150.1">6</text>
<text x="86.1" y="152.5">7</text>
<text x="61.6" y="161.7" transform="rotate(-90 61.6 161.7)">1*12</text>
<text x="82.9" y="191.4">1</text>
<text x="104.2" y="191.4">1</text>
<text x="82.9" y="193.8">2</text>
<text x="82.9" y="196.3">3</text>
<text x="104.2" y="193.8">2</text>
<text x="104.2" y="196.3">3</text>
<text x="108" y="192.5">1</text>
<text x="108" y="194.9">2</text>
<text x="108" y="197.3">3</text>
<text x="82.9" y="198.7">4</text>
<text x="82.9" y="201.1">5</text>
<text x="82.9" y="203.6">6</text>
<text x="104.2" y="198.7">4</text>
<text x="104.2" y="201.1">5</text>
<text x="104.2" y="203.6">6</text>
<text x="108" y="199.8">4</text>
<text x="108" y="202.2">5</text>
<text x="108" y="204.6">6</text>
</g>
<g font-size="1.7">
<text x="133.4" y="200.7">GREEN</text>
<text x="133.9" y="198.7">LED2</text>
<text x="144.4" y="200.7">YELLOW</text>
<text x="146.3" y="198.7">LED3</text>
<text x="156.1" y="198.4">LED4</text>
<text x="157.8" y="200.7">RED</text>
</g>
</svg>
